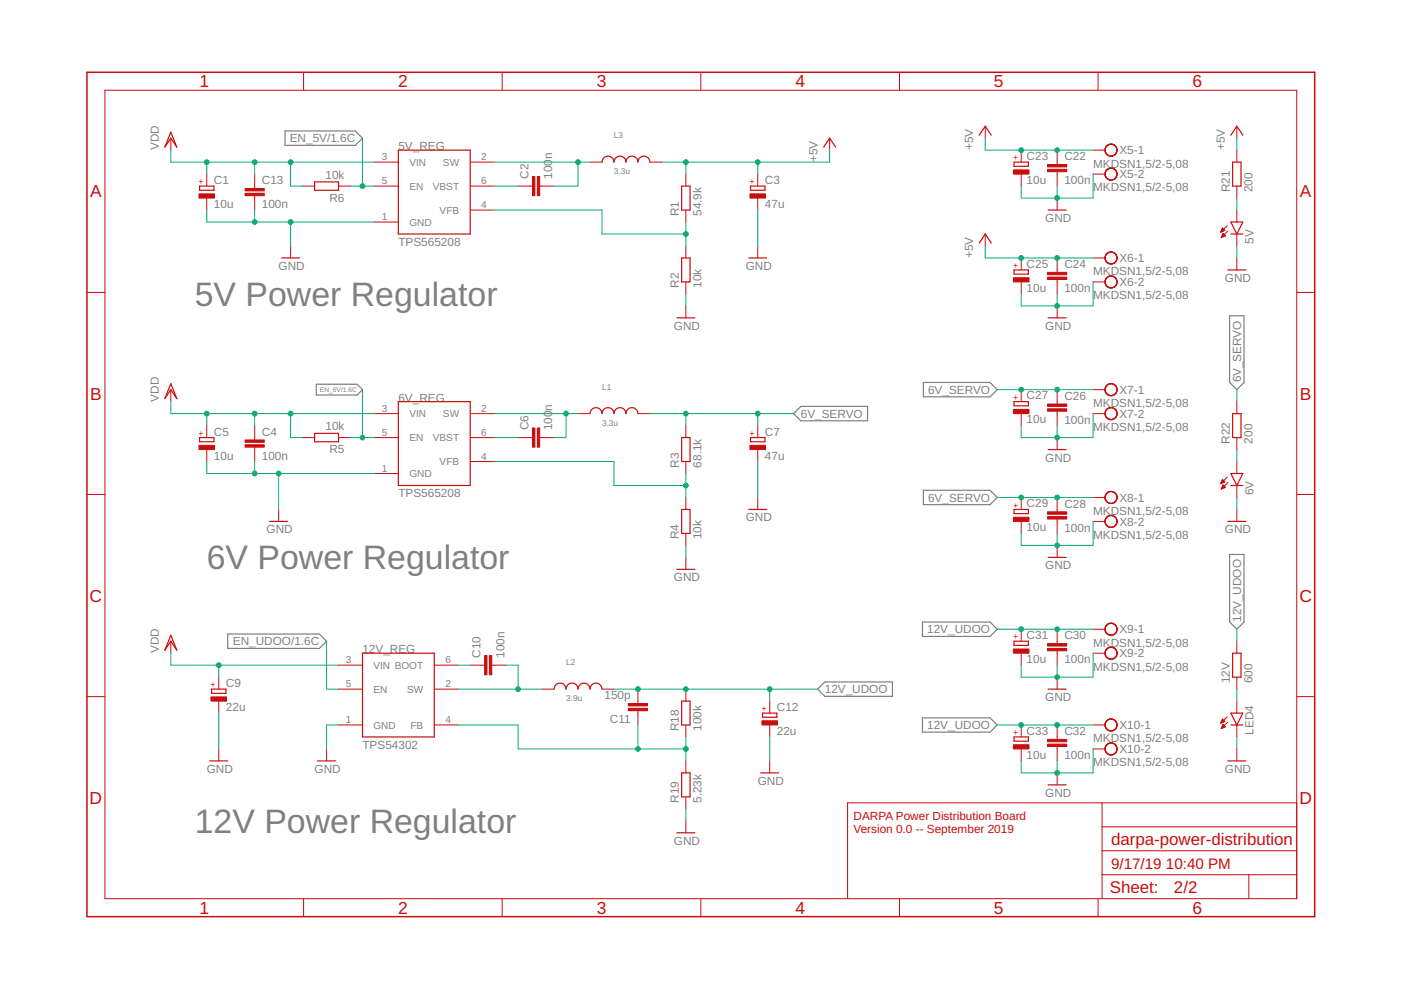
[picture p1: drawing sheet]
<svg xmlns="http://www.w3.org/2000/svg" width="297mm" height="210mm" viewBox="0 0 297 210" stroke-linecap="round" stroke-linejoin="round" font-family="sans-serif">
<path d="M60.4 27.8h14.9l1.6 1.5-1.6 1.5h-14.9zM260.7 67h3.1v14.1l-1.6 1.5-1.5-1.5zM67.1 81.5h8.6l1.2 1.1-1.2 1.2h-8.6zM168.3 87.7l1.5-1.5h14.1v3h-14.1zM195.8 81.1h14.1l1.5 1.5-1.5 1.5h-14.1zM195.8 103.9h14.1l1.5 1.6-1.5 1.5h-14.1zM260.7 117.6h3.1v14.3l-1.6 1.5-1.5-1.5zM48.3 134.4h19.4l1.5 1.6-1.5 1.5h-19.4zM195.6 131.9h14.3l1.5 1.5-1.5 1.5h-14.3zM173.4 146.1l1.5-1.5h14.3v3h-14.3zM195.6 152.2h14.3l1.5 1.5-1.5 1.5h-14.3z" fill="none" stroke="#808080" stroke-width=".25"/>
<g fill="none" stroke="#c90d0c" stroke-width=".21">
<path d="M22.2 19.1h252.7v171.4h-252.7zM64.4 15.3v3.8M106.5 15.3v3.8M148.6 15.3v3.8M190.7 15.3v3.8M232.8 15.3v3.8M36.2 29.3v2.5M43.8 36.9v2.6M54 36.9v3.1M64.2 39.5h2.5M71.8 39.5h2.5M79.4 39.5h5.1"/>
<path d="M79.4 34.4h5.1M99.7 39.5h5.1M99.7 34.4h5.1M109.9 39.5h3M114.4 39.5h3.1M125.1 34.4h2.5M137.8 34.4h2.5M145.4 36.9v2.6M160.7 36.9v2.6M175.9 29.3v2.5M208.9 26.8v2.5M216.5 31.8v2.6"/>
<path d="M216.5 36.9v2.6M224.1 31.8v3.1M224.1 36.4v3.1M231.8 31.8h2.5M231.8 36.9h2.5M262.2 26.8v2.5M262.2 31.8v2.6M262.2 39.5v2.5M43.8 42v2.5M54 41.5v3M61.6 52.2v2.5M79.4 47.1h5.1"/>
<path d="M99.7 44.5h5.1M145.4 44.5v2.6M145.4 52.2v2.5M145.4 59.8v2.5M160.7 42v2.5M160.7 52.2v2.5M208.9 49.6v2.6M216.5 54.7v2.5M216.5 59.8v2.5M224.1 42v2.5M224.1 54.7v3M224.1 59.3v3"/>
<path d="M231.8 54.7h2.5M231.8 59.8h2.5M258.8 49.1h.2M258.9 49h.4M259 48.9h.6M259 50.3h.1M259 48.8h.6M259 50.2h.3M259.1 48.7h.4M259.1 50.1h.5M259.1 48.5h.3M259.1 50h.7"/>
<path d="M259.1 49.9h.6M259.2 48.4h.1M259.2 48.3l.5 .6-.9 .3zM259.2 49.7h.4M259.2 49.6h.2M259.3 49.5l-.4 .9M259.3 49.5l.5 .5-.9 .4M259.3 49.5h.1M260.2 47.8l-1.4 1.4M260.3 49l-1.4 1.4M262.2 44.5v2.6M262.2 49.6v2.6"/>
<path d="M262.2 54.7v2.5M18.4 62h3.8M145.4 64.9v2.5M224.1 64.9v2.5M274.9 62h3.8M36.2 82.6v2.6M43.8 90.2v2.6M43.8 95.3v2.6M54 90.2v3.1M54 94.8v3.1M64.2 92.8h2.5M71.8 92.8h2.5"/>
<path d="M79.4 87.7h5.1M79.4 92.8h5.1M99.7 87.7h5.1M99.7 92.8h5.1M99.7 97.9h5.1M109.9 92.8h3M114.4 92.8h3.1M122.6 87.7h2.5M135.3 87.7h2.5M145.4 90.2v2.6M145.4 97.9v2.5M160.7 90.2v2.6"/>
<path d="M160.7 95.3v2.6M216.5 82.6v2.6M216.5 87.7v2.5M224.1 82.6v3.1M224.1 87.2v3M224.1 92.8v2.5M231.8 87.7h2.5M231.8 82.6h2.5M262.2 85.2v2.5M262.2 92.8v2.5M262.2 97.9v2.5M18.4 104.8h3.8"/>
<path d="M59.1 108v2.6M79.4 100.4h5.1M145.4 105.5v2.5M145.4 113.1v2.5M145.4 118.2v2.5M160.7 105.5v2.5M216.5 105.5v2.5M216.5 110.6v2.5M224.1 105.5v3M224.1 110v3.1M224.1 115.6v2.6M231.8 105.5h2.5"/>
<path d="M231.8 110.6h2.5M258.8 102.4h.3M258.9 102.3h.4M259 102.2h.6M259 103.7h.1M259 103.5h.3M259 102.1h.6M259.1 102h.4M259.1 103.4h.5M259.1 101.8h.3M259.1 103.3h.7M259.2 101.7h.1"/>
<path d="M259.2 103.2h.5M259.2 101.7l.5 .5-.9 .4zM259.2 103h.3M259.3 102.9h.1M259.3 102.8l.5 .5-.9 .4zM260.2 101.2l-1.4 1.4M260.3 102.3l-1.4 1.4M262.2 102.9v2.6M262.2 108v2.6M274.9 104.8h3.8M36.2 136v2.5M216.5 133.4v2.6"/>
<path d="M216.5 138.5v2.5M224.1 133.4v3.1M224.1 138v3M231.8 133.4h2.5M231.8 138.5h2.5M262.2 136v2.5M18.4 147.7h3.8M46.4 143.6v2.5M46.4 148.7v2.5M46.4 158.8v2.5M69.2 158.8v2.5M71.8 141h5.1"/>
<path d="M71.8 146.1h5.1M71.8 153.7h5.1M92.1 141h5.1M92.1 146.1h5.1M92.1 153.7h5.1M99.7 141h3M104.3 141h3M114.9 146.1h2.6M127.6 146.1h2.6M135.3 146.1v3.1M135.3 150.7v3M145.4 146.1v2.6"/>
<path d="M145.4 153.7v2.6M163.2 148.7v2.5M163.2 153.7v2.6M216.5 153.7v2.6M216.5 158.8v2.5M224.1 143.6v2.5M224.1 153.7v3.1M224.1 158.3v3M231.8 153.7h2.5M231.8 158.8h2.5M258.8 153.2h.3M258.9 153.1h.5"/>
<path d="M259 153h.7M259 154.4h.1M259 152.9h.6M259 154.3h.3M259.1 152.7h.4M259.1 154.2h.5M259.1 154.1h.7M259.1 152.6h.3M259.2 152.5h.1M259.2 153.9h.5M259.2 153.8h.3M259.3 153.7h.1"/>
<path d="M259.3 153.6l.5 .5-.9 .4zM259.7 153l-.5-.5-.4 .8M259.7 153l-.9 .3M260.2 152l-1.4 1.3M260.3 153.1l-1.4 1.4M262.2 143.6v2.5M262.2 148.7v2.5M262.2 153.7v2.6M262.2 158.8v2.5M274.9 147.7h3.8M145.4 161.3v2.6M145.4 169v2.5"/>
<path d="M145.4 174v2.6M163.2 161.3v2.6M224.1 163.9v2.5M233.7 170.2v20.3M233.7 175.3h41.2M274.9 170.2h-95.2v20.3M64.4 190.5v3.9M106.5 190.5v3.9M148.6 190.5v3.9M190.7 190.5v3.9M232.8 190.5v3.9M233.7 185.5h41.2"/>
<path d="M233.7 180.4h41.2M264.8 185.5v5"/>
</g>
<path d="M18.4 15.3h260.3v179.1h-260.3z" fill="none" stroke="#c90d0c" stroke-width=".32"/>
<g fill="none" stroke="#c90d0c" stroke-width=".25">
<path d="M36.2 28l1.3 3.2-1.3-1.9-1.3 1.9zM42.3 39.5h3.1v.8h-3.1zM66.7 38.6h5.1v1.7h-5.1zM84.5 31.8h15.2v17.8h-15.2zM127.6 34.4a1.27 1.27 0 0 1 1.3-1.3 1.27 1.27 0 0 1 1.3 1.3 1.27 1.27 0 0 1 1.2-1.3 1.27 1.27 0 0 1 1.3 1.3 1.27 1.27 0 0 1 1.3-1.3 1.27 1.27 0 0 1 1.3 1.3 1.27 1.27 0 0 1 1.2-1.3 1.27 1.27 0 0 1 1.3 1.3M144.5 39.5h1.8v5h-1.8zM159.1 39.5h3.1v.8h-3.1zM174.6 31.2l1.3-1.9 1.3 1.9M207.6 28.7l1.3-1.9 1.3 1.9M215 34.4h3v.9h-3zM261 28.7l1.2-1.9 1.3 1.9M261.3 34.4h1.8v5.1h-1.8z"/>
<path d="M59.7 54.7h3.8M144.5 54.7h1.8v5.1h-1.8zM158.7 54.7h3.9M207.6 51.5l1.3-1.9 1.3 1.9M215 57.2h3v.9h-3zM222.2 44.5h3.8M260.3 57.2h3.8M261 49.6h2.5M261 47.1h2.5l-1.3 2.5zM143.5 67.4h3.8M222.2 67.4h3.8M36.2 81.3l1.3 3.2-1.3-1.9-1.3 1.9z"/>
<path d="M42.3 92.8h3.1v.9h-3.1zM66.7 91.9h5.1v1.8h-5.1zM84.5 85.2h15.2v17.7h-15.2zM125.1 87.7a1.27 1.27 0 0 1 1.3-1.3 1.27 1.27 0 0 1 1.2 1.3 1.27 1.27 0 0 1 1.3-1.3 1.27 1.27 0 0 1 1.3 1.3 1.27 1.27 0 0 1 1.2-1.3 1.27 1.27 0 0 1 1.3 1.3 1.27 1.27 0 0 1 1.3-1.3 1.27 1.27 0 0 1 1.3 1.3M144.5 92.8h1.8v5.1h-1.8zM159.1 92.8h3.1v.9h-3.1zM215 85.2h3v.8h-3zM222.2 95.3h3.8M261.3 87.7h1.8v5.1h-1.8zM57.2 110.6h3.8M144.5 108h1.8v5.1h-1.8zM158.7 108h3.9"/>
<path d="M215 108h3v.9h-3zM222.2 118.2h3.8M260.3 110.6h3.8M261 102.9h2.5M261 100.4h2.5l-1.3 2.5zM36.2 134.7l1.3 3.2-1.3-1.9-1.3 1.9zM76.9 138.5h15.2v17.8h-15.2zM143.5 120.7h3.8M215 136h3v.8h-3zM261.3 138.5h1.8v5.1h-1.8zM44.9 146.1h3v.9h-3zM117.5 146.1a1.27 1.27 0 0 1 1.2-1.3 1.27 1.27 0 0 1 1.3 1.3 1.27 1.27 0 0 1 1.3-1.3 1.27 1.27 0 0 1 1.3 1.3 1.27 1.27 0 0 1 1.2-1.3 1.27 1.27 0 0 1 1.3 1.3 1.27 1.27 0 0 1 1.3-1.3 1.27 1.27 0 0 1 1.2 1.3"/>
<path d="M144.5 148.7h1.8v5h-1.8zM161.7 151.2h3v.9h-3zM215 156.3h3v.8h-3zM222.2 146.1h3.8M261 151.2h2.5l-1.3 2.5zM261 153.7h2.5M44.5 161.3h3.8M67.3 161.3h3.8M143.5 176.6h3.8M144.5 163.9h1.8v5.1h-1.8zM161.3 163.9h3.8M222.2 166.4h3.8"/>
<path d="M260.3 161.3h3.8"/>
<circle cx="235.6" cy="36.9" r="1.27"/>
<circle cx="235.6" cy="31.8" r="1.27"/>
<circle cx="235.6" cy="54.7" r="1.27"/>
<circle cx="235.6" cy="59.8" r="1.27"/>
<circle cx="235.6" cy="87.7" r="1.27"/>
<circle cx="235.6" cy="82.6" r="1.27"/>
<circle cx="235.6" cy="105.5" r="1.27"/>
<circle cx="235.6" cy="110.6" r="1.27"/>
<circle cx="235.6" cy="138.5" r="1.27"/>
<circle cx="235.6" cy="133.4" r="1.27"/>
<circle cx="235.6" cy="158.8" r="1.27"/>
<circle cx="235.6" cy="153.7" r="1.27"/>
</g>
<g fill="#c90d0c" stroke="#c90d0c" stroke-width=".21">
<path d="M42.2 41.1h3.3v.9h-3.3z"/>
<path d="M113.9 37.4h.5v4.1h-.5z"/>
<path d="M112.9 37.4h.5v4.1h-.5z"/>
<path d="M159 41.1h3.3v.9h-3.3z"/>
<path d="M52 94.3h4v.5h-4z"/>
<path d="M52 93.3h4v.5h-4z"/>
<path d="M42.2 94.4h3.3v.9h-3.3z"/>
<path d="M113.9 90.7h.5v4.1h-.5z"/>
<path d="M112.9 90.7h.5v4.1h-.5z"/>
<path d="M159 94.4h3.3v.9h-3.3z"/>
<path d="M44.7 147.8h3.3v.9h-3.3z"/>
<path d="M103.8 139h.5v4.1h-.5z"/>
<path d="M102.7 139h.6v4.1h-.6z"/>
<path d="M133.2 149.2h4.1v.5h-4.1z"/>
<path d="M133.2 150.2h4.1v.5h-4.1z"/>
<path d="M161.5 152.8h3.3v.9h-3.3z"/>
<path d="M52 41h4v.5h-4z"/>
<path d="M52 40h4v.5h-4z"/>
<path d="M222.1 35.9h4.1v.5h-4.1z"/>
<path d="M222.1 34.9h4.1v.5h-4.1z"/>
<path d="M214.9 36h3.3v.9h-3.3z"/>
<path d="M222.1 58.8h4.1v.5h-4.1z"/>
<path d="M222.1 57.7h4.1v.6h-4.1z"/>
<path d="M214.9 58.9h3.3v.9h-3.3z"/>
<path d="M222.1 86.7h4.1v.5h-4.1z"/>
<path d="M222.1 85.7h4.1v.5h-4.1z"/>
<path d="M214.9 86.8h3.3v.9h-3.3z"/>
<path d="M222.1 109.5h4.1v.5h-4.1z"/>
<path d="M222.1 108.5h4.1v.5h-4.1z"/>
<path d="M214.9 109.7h3.3v.9h-3.3z"/>
<path d="M222.1 137.5h4.1v.5h-4.1z"/>
<path d="M222.1 136.5h4.1v.5h-4.1z"/>
<path d="M214.9 137.6h3.3v.9h-3.3z"/>
<path d="M222.1 157.8h4.1v.5h-4.1z"/>
<path d="M222.1 156.8h4.1v.5h-4.1z"/>
<path d="M214.9 157.9h3.3v.9h-3.3z"/>
</g>
<g fill="none" stroke="#0dab76" stroke-width=".21">
<path d="M36.2 31.8v2.6h43.2M43.8 34.4v2.5M54 34.4v2.5M61.6 34.4v5.1h2.6M74.3 39.5h5.1M76.9 29.3v10.2M104.8 34.4h20.3M104.8 39.5h5.1M122.6 34.4v5.1h-5.1M145.4 34.4v2.5M160.7 34.4v2.5M175.9 31.8v2.6h-35.6"/>
<path d="M208.9 29.3v2.5h22.9M224.1 39.5v2.5M231.8 36.9v5.1h-15.3v-2.5M262.2 29.3v2.5M43.8 44.5v2.6h35.6M54 44.5v2.6M61.6 47.1v5.1M104.8 44.5h22.8v5.1h17.8M145.4 47.1v5.1M160.7 44.5v7.7M208.9 52.2v2.5h22.9M231.8 59.8v5.1h-15.3v-2.6"/>
<path d="M262.2 42v2.5M262.2 52.2v2.5M145.4 62.3v2.6M224.1 62.3v2.6M36.2 85.2v2.5h43.2M43.8 87.7v2.5M43.8 97.9v2.5h35.6M54 87.7v2.5M54 97.9v2.5M61.6 87.7v5.1h2.6M74.3 92.8h5.1M76.9 82.6v10.2"/>
<path d="M104.8 87.7h17.8M104.8 92.8h5.1M104.8 97.9h25.4v5h15.2M120 87.7v5.1h-2.5M137.8 87.7h30.5M145.4 87.7v2.5M160.7 87.7v2.5M160.7 97.9v7.6M211.4 82.6h20.4M224.1 90.2v2.6M231.8 87.7v5.1h-15.3v-2.6M262.2 82.6v2.6"/>
<path d="M262.2 95.3v2.6M59.1 100.4v7.6M145.4 100.4v5.1M145.4 115.6v2.6M211.4 105.5h20.4M224.1 113.1v2.5M231.8 110.6v5h-15.3v-2.5M262.2 105.5v2.5M36.2 138.5v2.5h35.6M69.2 136v10.1h2.6M211.4 133.4h20.4M231.8 138.5v5.1h-15.3v-2.6"/>
<path d="M262.2 133.4v2.6M46.4 141v2.6M46.4 151.2v7.6M71.8 153.7h-2.6v5.1M97.2 141h2.5M97.2 153.7h12.7v5.1h35.5M97.2 146.1h17.7M107.3 141h2.6v5.1M130.2 146.1h43.2M135.3 153.7v5.1M145.4 156.3v5M163.2 146.1v2.6"/>
<path d="M163.2 156.3v5M211.4 153.7h20.4M224.1 141v2.6M231.8 158.8v5.1h-15.3v-2.6M262.2 146.1v2.6M262.2 156.3v2.5M145.4 171.5v2.5M224.1 161.3v2.6"/>
</g>
<g fill="#0dab76" stroke="#0dab76" stroke-width=".21">
<circle cx="43.8" cy="34.4" r=".51"/>
<circle cx="61.6" cy="34.4" r=".51"/>
<circle cx="54" cy="34.4" r=".51"/>
<circle cx="43.8" cy="87.7" r=".51"/>
<circle cx="54" cy="87.7" r=".51"/>
<circle cx="61.6" cy="87.7" r=".51"/>
<circle cx="46.4" cy="141" r=".51"/>
<circle cx="145.4" cy="49.6" r=".51"/>
<circle cx="122.6" cy="34.4" r=".51"/>
<circle cx="61.6" cy="47.1" r=".51"/>
<circle cx="54" cy="47.1" r=".51"/>
<circle cx="59.1" cy="100.4" r=".51"/>
<circle cx="54" cy="100.4" r=".51"/>
<circle cx="224.1" cy="42" r=".51"/>
<circle cx="224.1" cy="64.9" r=".51"/>
<circle cx="224.1" cy="92.8" r=".51"/>
<circle cx="224.1" cy="115.6" r=".51"/>
<circle cx="224.1" cy="143.6" r=".51"/>
<circle cx="224.1" cy="163.9" r=".51"/>
<circle cx="224.1" cy="31.8" r=".51"/>
<circle cx="216.5" cy="31.8" r=".51"/>
<circle cx="224.1" cy="54.7" r=".51"/>
<circle cx="216.5" cy="54.7" r=".51"/>
<circle cx="145.4" cy="34.4" r=".51"/>
<circle cx="160.7" cy="34.4" r=".51"/>
<circle cx="120" cy="87.7" r=".51"/>
<circle cx="145.4" cy="102.9" r=".51"/>
<circle cx="145.4" cy="87.7" r=".51"/>
<circle cx="160.7" cy="87.7" r=".51"/>
<circle cx="224.1" cy="82.6" r=".51"/>
<circle cx="216.5" cy="82.6" r=".51"/>
<circle cx="224.1" cy="105.5" r=".51"/>
<circle cx="216.5" cy="105.5" r=".51"/>
<circle cx="76.9" cy="92.8" r=".51"/>
<circle cx="76.9" cy="39.5" r=".51"/>
<circle cx="109.9" cy="146.1" r=".51"/>
<circle cx="135.3" cy="146.1" r=".51"/>
<circle cx="145.4" cy="146.1" r=".51"/>
<circle cx="163.2" cy="146.1" r=".51"/>
<circle cx="224.1" cy="153.7" r=".51"/>
<circle cx="216.5" cy="153.7" r=".51"/>
<circle cx="224.1" cy="133.4" r=".51"/>
<circle cx="216.5" cy="133.4" r=".51"/>
<circle cx="145.4" cy="158.8" r=".51"/>
<circle cx="135.3" cy="158.8" r=".51"/>
</g>
<g font-size="7.2" fill="#808080">
<text x="41.3" y="64.8">5V Power Regulator</text>
<text x="43.8" y="120.7">6V Power Regulator</text>
<text x="41.3" y="176.6">12V Power Regulator</text>
</g>
<g font-size="3.7" fill="#c90d0c">
<text x="42.3" y="18.5">1</text>
<text x="84.4" y="18.5">2</text>
<text x="126.5" y="18.5">3</text>
<text x="168.6" y="18.5">4</text>
<text x="210.7" y="18.5">5</text>
<text x="252.9" y="18.5">6</text>
<text x="19.1" y="41.9">A</text>
<text x="275.6" y="41.9">A</text>
<text x="19.1" y="84.7">B</text>
<text x="275.6" y="84.7">B</text>
<text x="19" y="127.6">C</text>
<text x="275.5" y="127.6">C</text>
<text x="19" y="170.4">D</text>
<text x="275.5" y="170.4">D</text>
<text x="42.3" y="193.7">1</text>
<text x="84.4" y="193.7">2</text>
<text x="126.5" y="193.7">3</text>
<text x="168.6" y="193.7">4</text>
<text x="210.7" y="193.7">5</text>
<text x="252.9" y="193.7">6</text>
</g>
<g font-size="3.6" fill="#c90d0c">
<text x="235.6" y="179.1">darpa-power-distribution</text>
<text x="235.3" y="189.4">Sheet:</text>
<text x="248.9" y="189.3">2/2</text>
</g>
<g font-size="3.2" fill="#c90d0c">
<text x="235.6" y="184.2">9/17/19</text>
<text x="247.2" y="184.2">10:40 PM</text>
</g>
<g font-size="2.5" fill="#808080">
<text x="33.7" y="31.8" transform="rotate(-90 33.7 31.8)">VDD</text>
<text x="61.4" y="30.2">EN_5V/1.6C</text>
<text x="84.5" y="31.8">5V_REG</text>
<text x="117.1" y="33.8" transform="rotate(-90 117.1 33.8)">n</text>
<text x="173.3" y="34.4" transform="rotate(-90 173.3 34.4)">+5V</text>
<text x="206.4" y="31.8" transform="rotate(-90 206.4 31.8)">+5V</text>
<text x="217.7" y="33.9">C23</text>
<text x="225.7" y="34">C22</text>
<text x="231.8" y="35.5">MKDSN1,5/2-5,08</text>
<text x="237.3" y="32.7">X5-1</text>
<text x="259.7" y="31.8" transform="rotate(-90 259.7 31.8)">+5V</text>
<text x="45.4" y="39.1">C1</text>
<text x="55.5" y="39.1">C13</text>
<text x="69" y="37.9">10k</text>
<text x="112" y="37.9" transform="rotate(-90 112 37.9)">C2</text>
<text x="117.1" y="37.9" transform="rotate(-90 117.1 37.9)">100</text>
<text x="162.2" y="39.1">C3</text>
<text x="217.7" y="39">10u</text>
<text x="225.7" y="39.1">100n</text>
<text x="231.8" y="40.6">MKDSN1,5/2-5,08</text>
<text x="237.3" y="37.8">X5-2</text>
<text x="260.7" y="40.7" transform="rotate(-90 260.7 40.7)">R21</text>
<text x="265.5" y="40.7" transform="rotate(-90 265.5 40.7)">200</text>
<text x="45.4" y="44.1">10u</text>
<text x="55.5" y="44.1">100n</text>
<text x="69.8" y="42.7">R6</text>
<text x="143.9" y="45.8" transform="rotate(-90 143.9 45.8)">R1</text>
<text x="148.7" y="45.8" transform="rotate(-90 148.7 45.8)">54.9k</text>
<text x="162.2" y="44.1">47u</text>
<text x="221.6" y="47.1">GND</text>
<text x="84.5" y="52.1">TPS565208</text>
<text x="265.8" y="51.6" transform="rotate(-90 265.8 51.6)">5V</text>
<text x="59.1" y="57.2">GND</text>
<text x="158.1" y="57.2">GND</text>
<text x="206.4" y="54.7" transform="rotate(-90 206.4 54.7)">+5V</text>
<text x="217.7" y="56.7">C25</text>
<text x="225.7" y="56.8">C24</text>
<text x="231.8" y="58.4">MKDSN1,5/2-5,08</text>
<text x="237.3" y="55.6">X6-1</text>
<text x="259.7" y="59.8">GND</text>
<text x="143.9" y="61" transform="rotate(-90 143.9 61)">R2</text>
<text x="148.7" y="61" transform="rotate(-90 148.7 61)">10k</text>
<text x="217.7" y="61.8">10u</text>
<text x="225.7" y="61.9">100n</text>
<text x="231.8" y="63.4">MKDSN1,5/2-5,08</text>
<text x="237.3" y="60.7">X6-2</text>
<text x="142.9" y="69.9">GND</text>
<text x="221.6" y="69.9">GND</text>
<text x="196.8" y="83.5">6V_SERVO</text>
<text x="237.3" y="83.5">X7-1</text>
<text x="263.1" y="81.1" transform="rotate(-90 263.1 81.1)">6V_SERVO</text>
<text x="33.7" y="85.2" transform="rotate(-90 33.7 85.2)">VDD</text>
<text x="84.5" y="85.2">6V_REG</text>
<text x="117.1" y="87.1" transform="rotate(-90 117.1 87.1)">n</text>
<text x="169.8" y="88.6">6V_SERVO</text>
<text x="217.7" y="89.8">10u</text>
<text x="217.7" y="84.7">C27</text>
<text x="225.7" y="89.9">100n</text>
<text x="225.7" y="84.8">C26</text>
<text x="231.8" y="86.3">MKDSN1,5/2-5,08</text>
<text x="237.3" y="88.6">X7-2</text>
<text x="45.4" y="92.4">C5</text>
<text x="55.5" y="92.4">C4</text>
<text x="69" y="91.3">10k</text>
<text x="112" y="91.3" transform="rotate(-90 112 91.3)">C6</text>
<text x="117.1" y="91.3" transform="rotate(-90 117.1 91.3)">100</text>
<text x="162.2" y="92.4">C7</text>
<text x="231.8" y="91.4">MKDSN1,5/2-5,08</text>
<text x="260.7" y="94" transform="rotate(-90 260.7 94)">R22</text>
<text x="265.5" y="94" transform="rotate(-90 265.5 94)">200</text>
<text x="45.4" y="97.5">10u</text>
<text x="55.5" y="97.5">100n</text>
<text x="69.8" y="96.1">R5</text>
<text x="143.9" y="99.1" transform="rotate(-90 143.9 99.1)">R3</text>
<text x="148.7" y="99.1" transform="rotate(-90 148.7 99.1)">68.1k</text>
<text x="162.2" y="97.5">47u</text>
<text x="221.6" y="97.9">GND</text>
<text x="84.5" y="105.5">TPS565208</text>
<text x="196.8" y="106.4">6V_SERVO</text>
<text x="217.7" y="107.5">C29</text>
<text x="225.7" y="107.6">C28</text>
<text x="237.3" y="106.4">X8-1</text>
<text x="265.8" y="105" transform="rotate(-90 265.8 105)">6V</text>
<text x="56.5" y="113.1">GND</text>
<text x="158.1" y="110.6">GND</text>
<text x="217.7" y="112.6">10u</text>
<text x="225.7" y="112.7">100n</text>
<text x="231.8" y="109.2">MKDSN1,5/2-5,08</text>
<text x="237.3" y="111.4">X8-2</text>
<text x="259.7" y="113.1">GND</text>
<text x="143.9" y="114.4" transform="rotate(-90 143.9 114.4)">R4</text>
<text x="148.7" y="114.4" transform="rotate(-90 148.7 114.4)">10k</text>
<text x="231.8" y="114.2">MKDSN1,5/2-5,08</text>
<text x="142.9" y="123.3">GND</text>
<text x="221.6" y="120.7">GND</text>
<text x="263.1" y="131.9" transform="rotate(-90 263.1 131.9)">12V_UDOO</text>
<text x="49.4" y="136.8">EN_UDOO/1.6C</text>
<text x="196.6" y="134.3">12V_UDOO</text>
<text x="217.7" y="135.5">C31</text>
<text x="225.7" y="135.6">C30</text>
<text x="231.8" y="137.1">MKDSN1,5/2-5,08</text>
<text x="237.3" y="134.3">X9-1</text>
<text x="33.7" y="138.5" transform="rotate(-90 33.7 138.5)">VDD</text>
<text x="76.8" y="138.5">12V_REG</text>
<text x="101.9" y="139.5" transform="rotate(-90 101.9 139.5)">C10</text>
<text x="106.9" y="139.5" transform="rotate(-90 106.9 139.5)">100n</text>
<text x="217.7" y="140.5">10u</text>
<text x="225.7" y="140.6">100n</text>
<text x="231.8" y="142.2">MKDSN1,5/2-5,08</text>
<text x="237.3" y="139.4">X9-2</text>
<text x="47.9" y="145.7">C9</text>
<text x="128.2" y="148.3">150p</text>
<text x="174.9" y="147">12V_UDOO</text>
<text x="221.6" y="148.6">GND</text>
<text x="260.7" y="144.8" transform="rotate(-90 260.7 144.8)">12V</text>
<text x="265.5" y="144.8" transform="rotate(-90 265.5 144.8)">600</text>
<text x="47.9" y="150.8">22u</text>
<text x="129.3" y="153.3">C11</text>
<text x="143.9" y="155" transform="rotate(-90 143.9 155)">R18</text>
<text x="148.7" y="155" transform="rotate(-90 148.7 155)">100k</text>
<text x="164.7" y="155.9">22u</text>
<text x="164.7" y="150.8">C12</text>
<text x="196.6" y="154.6">12V_UDOO</text>
<text x="217.7" y="155.8">C33</text>
<text x="225.7" y="155.9">C32</text>
<text x="237.3" y="154.6">X10-1</text>
<text x="265.8" y="155.8" transform="rotate(-90 265.8 155.8)">LED4</text>
<text x="76.8" y="158.8">TPS54302</text>
<text x="217.7" y="160.9">10u</text>
<text x="225.7" y="161">100n</text>
<text x="231.8" y="157.4">MKDSN1,5/2-5,08</text>
<text x="237.3" y="159.7">X10-2</text>
<text x="43.8" y="163.9">GND</text>
<text x="66.7" y="163.9">GND</text>
<text x="160.7" y="166.4">GND</text>
<text x="231.8" y="162.5">MKDSN1,5/2-5,08</text>
<text x="259.7" y="163.9">GND</text>
<text x="143.9" y="170.2" transform="rotate(-90 143.9 170.2)">R19</text>
<text x="148.7" y="170.2" transform="rotate(-90 148.7 170.2)">5.23k</text>
<text x="221.6" y="169">GND</text>
<text x="142.9" y="179.1">GND</text>
</g>
<g font-size="2.5" fill="#c90d0c">
<text x="181" y="173.9">DARPA Power Distribution Board</text>
<text x="181" y="176.6">Version 0.0 -- September 2019</text>
</g>
<g font-size="2.1" fill="#808080">
<text x="80.9" y="34">3</text>
<text x="86.8" y="35.1">VIN</text>
<text x="93.9" y="35.1">SW</text>
<text x="102" y="34">2</text>
<text x="80.9" y="39.1">5</text>
<text x="86.8" y="40.2">EN</text>
<text x="91.8" y="40.2">VBST</text>
<text x="102" y="39.1">6</text>
<text x="80.9" y="46.7">1</text>
<text x="86.8" y="47.8">GND</text>
<text x="93.2" y="45.3">VFB</text>
<text x="102" y="44.2">4</text>
<text x="80.9" y="87.3">3</text>
<text x="86.8" y="88.5">VIN</text>
<text x="93.9" y="88.5">SW</text>
<text x="102" y="87.3">2</text>
<text x="80.9" y="92.4">5</text>
<text x="86.8" y="93.5">EN</text>
<text x="91.8" y="93.5">VBST</text>
<text x="102" y="92.4">6</text>
<text x="80.9" y="100">1</text>
<text x="86.8" y="101.2">GND</text>
<text x="93.2" y="98.6">VFB</text>
<text x="102" y="97.5">4</text>
<text x="73.3" y="140.7">3</text>
<text x="79.2" y="141.8">VIN BOOT</text>
<text x="94.4" y="140.7">6</text>
<text x="73.3" y="145.7">5</text>
<text x="79.2" y="146.9">EN</text>
<text x="86.3" y="146.9">SW</text>
<text x="94.4" y="145.7">2</text>
<text x="73.3" y="153.4">1</text>
<text x="79.2" y="154.5">GND</text>
<text x="87" y="154.5">FB</text>
<text x="94.4" y="153.4">4</text>
</g>
<g font-size="1.8" fill="#808080">
<text x="130.2" y="29.3">L3</text>
<text x="130.2" y="36.9">3.3u</text>
<text x="127.6" y="82.6">L1</text>
<text x="127.6" y="90.2">3.3u</text>
<text x="120" y="141">L2</text>
<text x="120" y="148.6">3.9u</text>
</g>
<g font-size="1.8" fill="#c90d0c">
<text x="215.9" y="34" transform="rotate(-90 215.9 34)">+</text>
<text x="43.2" y="39" transform="rotate(-90 43.2 39)">+</text>
<text x="160.1" y="39" transform="rotate(-90 160.1 39)">+</text>
<text x="215.9" y="56.8" transform="rotate(-90 215.9 56.8)">+</text>
<text x="215.9" y="84.8" transform="rotate(-90 215.9 84.8)">+</text>
<text x="43.2" y="92.4" transform="rotate(-90 43.2 92.4)">+</text>
<text x="160.1" y="92.4" transform="rotate(-90 160.1 92.4)">+</text>
<text x="215.9" y="107.6" transform="rotate(-90 215.9 107.6)">+</text>
<text x="215.9" y="135.5" transform="rotate(-90 215.9 135.5)">+</text>
<text x="45.8" y="145.7" transform="rotate(-90 45.8 145.7)">+</text>
<text x="162.6" y="150.8" transform="rotate(-90 162.6 150.8)">+</text>
<text x="215.9" y="155.9" transform="rotate(-90 215.9 155.9)">+</text>
</g>
<text font-size="1.4" fill="#808080" x="67.8" y="83.1">EN_6V/1.6C</text>
</svg>
